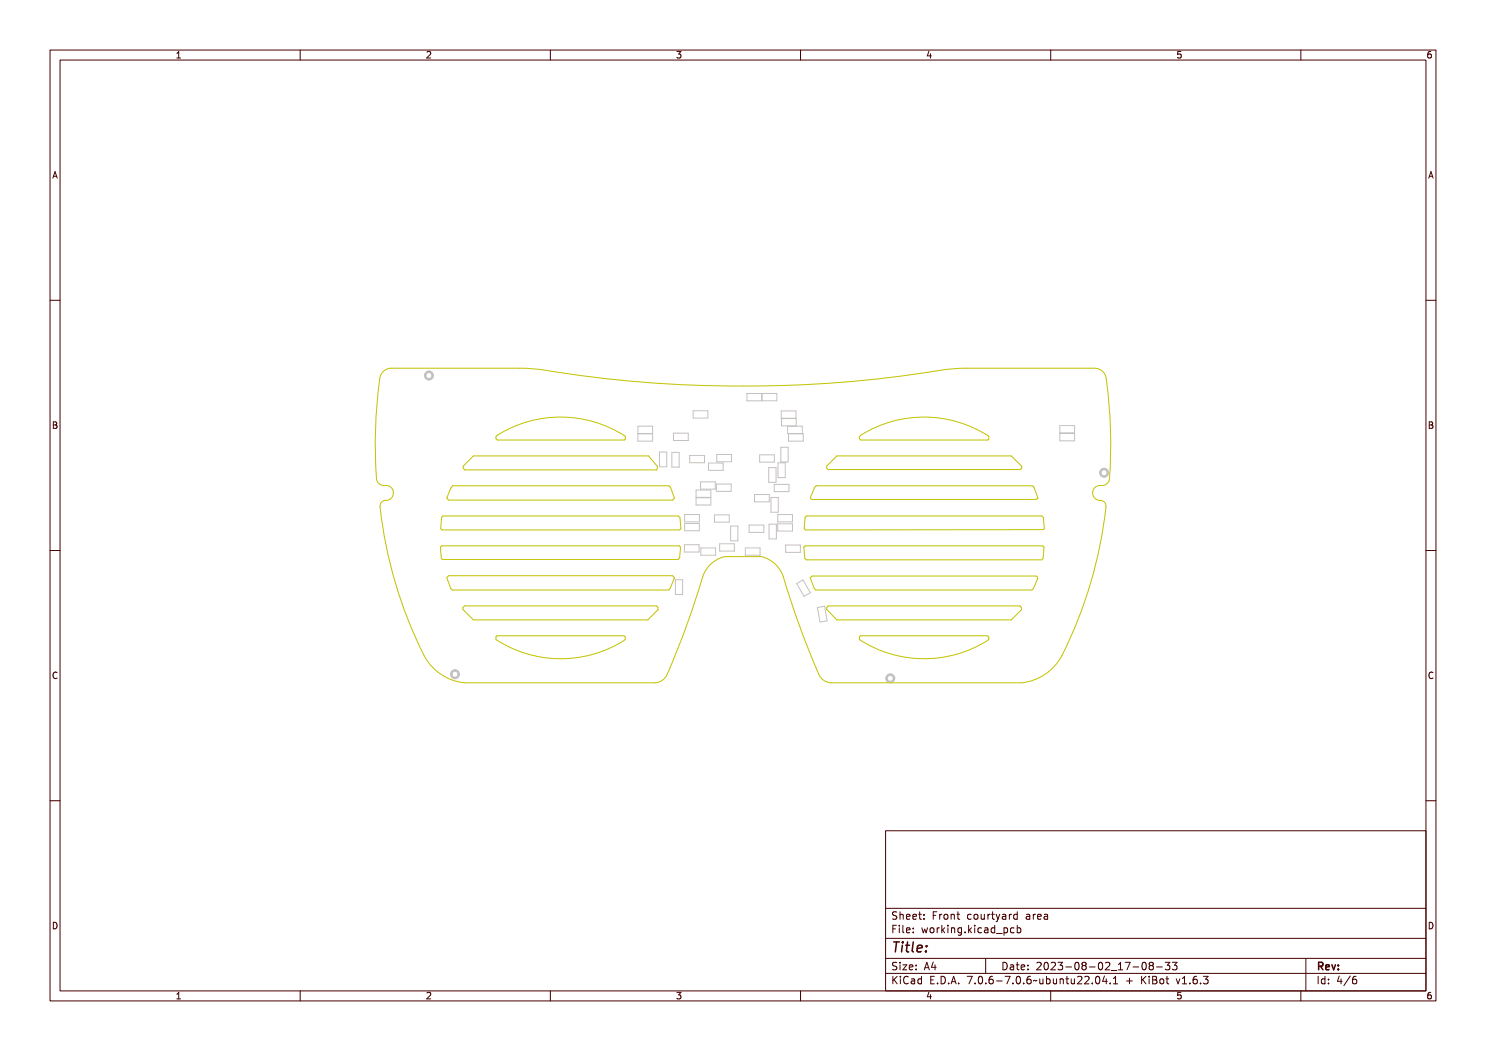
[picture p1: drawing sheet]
<svg xmlns="http://www.w3.org/2000/svg" width="297mm" height="210mm" viewBox="0 0 297 210" stroke-linecap="round" stroke-linejoin="round" font-family="sans-serif">
<g fill="none" stroke="#c2c2c2" stroke-width=".2">
<path d="M149.3 78.6h2.9v1.5h-2.9zM152.3 78.6h3v1.5h-3zM127.5 85.2h2.9v1.4h-2.9zM127.5 86.7h2.9v1.4h-2.9zM131.8 90.3h1.5v3h-1.5zM134.3 90.4h1.4v2.9h-1.4zM134.6 86.6h3v1.4h-3zM137.9 91h2.9v1.5h-2.9zM138.5 82.1h3v1.4h-3zM139.1 97.9h3v1.5h-3zM139.1 99.5h3v1.4h-3zM140 96.3h3v1.4h-3z"/>
<path d="M141.6 92.5h2.9v1.5h-2.9zM143.2 96.7h2.9v1.5h-2.9zM143.2 90.8h3v1.5h-3zM150.8 98.8h3v1.5h-3zM151.8 90.9h3v1.4h-3zM153.6 93.4h1.5v3h-1.5zM154.1 99.4h1.4v3h-1.4zM154.7 96.8h3v1.4h-3zM155.5 92.5h1.4v2.9h-1.4zM156.1 89.4h1.4v2.9h-1.4zM156.1 82.1h3v1.5h-3zM156.2 83.6h2.9v1.5h-2.9z"/>
<path d="M157.4 85.2h3v1.4h-3zM157.6 86.7h2.9v1.4h-2.9zM211.8 86.6h3v1.5h-3zM211.8 85h3v1.5h-3zM135 115.9h1.4v2.9h-1.4zM136.8 108.8h2.9v1.5h-2.9zM136.8 104.6h3v1.5h-3zM136.8 102.8h3v1.5h-3zM140.1 109.5h2.9v1.4h-2.9zM142.8 102.9h3v1.4h-3zM143.8 108.7h3v1.4h-3zM146 105.1h1.5v3h-1.5z"/>
<path d="M149 109.5h2.9v1.4h-2.9zM149.7 104.9h3v1.5h-3zM153.7 104.7h1.5v3h-1.5zM155.4 102.8h3v1.5h-3zM155.4 104.7h3v1.4h-3zM157 108.9h3v1.5h-3zM159.2 116.6l1.3-.7 1.5 2.5-1.3 .8zM163.4 121.4l1.4-.3 .5 2.9-1.4 .3z"/>
</g>
<g fill="none" stroke="#c2c2c2" stroke-width=".5">
<circle cx="85.7" cy="75" r=".75"/>
<circle cx="220.7" cy="94.5" r=".75"/>
<circle cx="90.9" cy="134.7" r=".75"/>
<circle cx="177.9" cy="135.5" r=".75"/>
</g>
<g fill="none" stroke="#c2c200" stroke-width=".2">
<path d="M76.5 74.4a2.35 2.35 0 0 1 1.9-.8h25.4a48.7 48.7 0 0 1 9.5 1.1 252.1 252.1 0 0 0 76.8-1l3.1-.1h25.4a2.35 2.35 0 0 1 2.5 2.2 89.7 89.7 0 0 1 .5 20.3 1.57 1.57 0 0 1-1.8 .9 1.5 1.5 0 0 0-1.4 1.6 1.5 1.5 0 0 0 1.6 1.4 1.15 1.15 0 0 1 1 1.3 85.8 85.8 0 0 1-9.3 30.6 10.4 10.4 0 0 1-7.5 4.5h-38a2.74 2.74 0 0 1-2.6-1.7l-3.3-8.3-2.9-8.4a13.7 13.7 0 0 0-1.5-4.2 6.1 6.1 0 0 0-3.7-2.6h-7.4a6.4 6.4 0 0 0-4.8 5.4l-2.3 7.1-3.2 8.3a11.2 11.2 0 0 1-1.7 3.6 2.74 2.74 0 0 1-2 .8h-38a10.6 10.6 0 0 1-8.8-7 86 86 0 0 1-8-28.5 1.45 1.45 0 0 1 1.6-1 1.53 1.53 0 0 0 1-1.9 1.53 1.53 0 0 0-1.9-1 1.44 1.44 0 0 1-1.4-1.3 93.9 93.9 0 0 1 .7-20.4zM90.5 97.1h43.2l.3 .2 .8 2.2-.4 .4h-44.7l-.3-.3v-.2l.8-2zM92.6 93.1l2-2h35l1.8 2.1v.4l-.1 .3h-38.4l-.3-.3zM99.4 87a23.8 23.8 0 0 1 25.6 .2v.5l-.2 .2h-25.4l-.3-.2v-.5zM163.1 97.1h43.2l.3 .2 .9 2.2-.4 .3h-44.8l-.3-.2v-.2l.8-2zM167.3 91.1h34.8l2.1 2.1v.4l-.3 .2h-38.3l-.4-.2v-.5zM172 87a23.8 23.8 0 0 1 25.6 .2v.5l-.2 .2h-25.4l-.2-.2v-.5zM88 109.3l.3-.2h47.5l.2 .2-.2 2.2-.3 .3h-47l-.3-.3zM88.3 103.4l.2-.3h47.1l.3 .3 .2 2.2-.3 .3h-47.5l-.2-.3zM89.3 115.4l.4-.4h44.7l.4 .4v.2l-.9 2-.3 .3h-43.2l-.3-.3zM160.9 109.1h47.5l.3 .2-.2 2.3-.3 .3h-47l-.3-.4-.2-2.2zM160.9 103.4l.3-.3h47l.3 .3 .2 2.2-.2 .2-47.5 .1-.3-.3z"/>
<path d="M161.9 115.4l.4-.3h44.8l.3 .3v.2l-.8 2-.3 .3h-43.2l-.3-.3zM92.5 121.4l.3-.3h38.4l.3 .3v.4l-2 2.1h-34.9l-2.1-2.1zM99.1 127.2l.2-.2h25.4l.3 .3v.4a23.6 23.6 0 0 1-25.9 .1zM165.6 121.1h38.2l.4 .3v.4l-2.1 2.1h-34.8l-2.1-2.1v-.4zM171.8 127.2l.2-.2h25.4l.2 .3v.4a23.6 23.6 0 0 1-25.8 .1z"/>
</g>
<g fill="none" stroke="#480000" stroke-width=".2">
<path d="M10 10h277v190h-277zM12 12h273v186h-273zM60 10v2M110 10v2M160 10v2M210 10v2M260 10v2M10 60h2M285 60h2M10 110h2M285 110h2M10 160h2"/>
<path d="M285 160h2M177 166h108v32h-108zM60 198v2M110 198v2M160 198v2M177 181.5h108M177 187.5h108M177 191.5h108M177 194.5h108M178.1 195.2h.2v.6l.6-.6h.3l-.6 .6 .6 .8h-.2l-.5-.7-.2 .2v.5h-.2zM178.2 185h.9v.2h-.7v.4h.6v.2h-.6v.7h-.2zM178.3 182.4l.5-.1h.2v.2a.31 .31 0 0 0-.5-.1 .31 .31 0 0 0 0 .5 .5 .5 0 0 1 .6 .6 .5 .5 0 0 1-.8 .2l-.1-.2a.34 .34 0 0 0 .4 .1 .34 .34 0 0 0 .1-.5 .47 .47 0 0 1-.5-.2 .47 .47 0 0 1 .1-.5z"/>
<path d="M178.3 192.5l.5-.1h.2v.2a.31 .31 0 0 0-.5-.1 .31 .31 0 0 0 0 .5 .5 .5 0 0 1 .6 .6 .5 .5 0 0 1-.8 .2l-.1-.2a.34 .34 0 0 0 .4 .1 .34 .34 0 0 0 .1-.5 .47 .47 0 0 1-.5-.2 .47 .47 0 0 1 .1-.5zM179.4 182.2h.2v.6a.35 .35 0 0 1 .4-.1 .35 .35 0 0 1 .2 .4v.6h-.2v-.8h-.4v.8h-.2zM179.5 185.4h.4v.9h.4v.2h-.9v-.2h.3v-.8h-.2zM179.5 192.8h.4v.9h.4v.1h-.9v-.1h.3v-.8h-.2zM179.5 195.6h.4v.9h.4v.1h-.9v-.1h.3v-.8h-.2zM179.7 184.9h.2v.3h-.2zM179.7 192.3h.2v.3h-.2zM179.7 195.1h.2v.3h-.2zM180.6 184.9h.4v1.3l.4 .1v.2l-.5-.2v-1.2h-.3zM180.6 192.8h.8l-.6 .9h.6v.1h-.8l.6-.9h-.6zM180.7 182.8l.1-.1a.49 .49 0 0 1 .5 0 .49 .49 0 0 1 .2 .5h-.8a.42 .42 0 0 0 .3 .4 .42 .42 0 0 0 .4-.1 .47 .47 0 0 1-.4 .3 .47 .47 0 0 1-.4-.3zM180.7 195.4a.4 .4 0 0 1 .4-.3 .4 .4 0 0 1 .4 .3 .56 .56 0 0 0-.8 .4 .56 .56 0 0 0 .5 .7l.3-.1a.43 .43 0 0 1-.5 .3 .43 .43 0 0 1-.4-.4v-.6z"/>
<path d="M180.8 182.9l.4-.1 .1 .3h-.6zM181.8 195.6l.3-.1a.43 .43 0 0 1 .5 .5v.6h-.1v-.1a.38 .38 0 0 1-.5 .2 .38 .38 0 0 1-.2-.5 .38 .38 0 0 1 .4-.2h.3a.35 .35 0 0 0-.3-.4 .35 .35 0 0 0-.4 .2zM181.9 182.8l.1-.1a.49 .49 0 0 1 .5 0 .49 .49 0 0 1 .2 .5h-.8a.42 .42 0 0 0 .3 .4 .42 .42 0 0 0 .5-.1 .47 .47 0 0 1-.5 .3 .47 .47 0 0 1-.4-.3zM181.9 185.5l.1-.1a.49 .49 0 0 1 .5 0 .49 .49 0 0 1 .2 .5h-.8a.42 .42 0 0 0 .3 .4 .42 .42 0 0 0 .5-.1 .47 .47 0 0 1-.5 .3 .47 .47 0 0 1-.4-.3zM181.9 192.9l.1-.1a.49 .49 0 0 1 .5 0 .49 .49 0 0 1 .2 .5h-.8a.42 .42 0 0 0 .3 .4 .42 .42 0 0 0 .5-.1 .47 .47 0 0 1-.5 .3 .47 .47 0 0 1-.4-.3zM182 196.2l.5-.1a.31 .31 0 0 1-.2 .4 .31 .31 0 0 1-.4-.1zM182 182.9l.4-.1 .1 .3h-.6zM182 185.6l.4-.1 .1 .3h-.6zM182 193l.4-.1 .1 .3h-.6zM183 195.7l.4-.2 .2 .2v-.6h.2v1.5h-.2v-.1a.42 .42 0 0 1-.5 .1 .42 .42 0 0 1-.2-.5zM183.2 195.8l.1-.1a.4 .4 0 0 1 .3 .4 .4 .4 0 0 1-.3 .4l-.2-.2zM183.2 182.3h.2v.4h.4v.1h-.4v.7l.4 .1v.1h-.4l-.1-.1-.1-.8h-.3v-.1h.3z"/>
<path d="M183.3 185.4h.2v.3h-.2zM183.3 186.2h.2v.3h-.2zM183.3 192.8h.2v.3h-.2zM183.3 193.6h.2v.2h-.2zM184.5 182.7h.2v.3h-.2zM184.5 183.5h.2v.2h-.2zM185.2 185.4h.2l.2 .8 .1-.5h.2l.2 .5 .1-.8h.2l-.2 1.1h-.2l-.2-.7-.2 .7h-.1zM185.4 195.2h.9v.2h-.7v.4h.6v.2h-.6v.5h.7v.1h-.9zM185.7 192.4h.2l.5 1.4h-.2l-.1-.3h-.5l-.1 .3h-.2zM185.8 192.6l.2 .7h-.4zM186.6 182.3h.9v.2h-.7v.4h.6v.2h-.6v.6h-.2zM186.8 185.6l.1-.1a.39 .39 0 0 1 .4 .4 .39 .39 0 0 1-.4 .4l-.1-.2z"/>
<path d="M186.9 196.4h.2v.2h-.2zM187.1 192.4h.2v.9h.2v.2h-.2v.3h-.2v-.3h-.6zM187.1 192.6v.7h-.4zM187.8 195.2a.76 .76 0 0 1 .9 .7 .76 .76 0 0 1-.9 .7zM188 195.4a.57 .57 0 0 1 .5 .5 .57 .57 0 0 1-.5 .6zM188 182.7h.2v.2v-.1a.29 .29 0 0 1 .3-.2 .29 .29 0 0 1 .3 .3 .37 .37 0 0 0-.5-.1 .37 .37 0 0 0-.1 .4v.5h-.2zM188 185.4h.2v.2v-.1a.29 .29 0 0 1 .3-.2 .29 .29 0 0 1 .3 .3 .37 .37 0 0 0-.5-.1 .37 .37 0 0 0-.1 .4v.6h-.2zM189.1 184.9h.1v.9l.5-.4h.2l-.4 .4 .5 .7h-.2l-.4-.6-.2 .1v.5h-.1zM189.2 182.9l.1-.1a.39 .39 0 0 1 .4 .4 .39 .39 0 0 1-.4 .4l-.1-.2zM189.3 196.4h.3v.2h-.3zM190.2 182.7h.2v.1a.35 .35 0 0 1 .4-.1 .35 .35 0 0 1 .3 .4v.6h-.2l-.1-.8h-.3l-.1 .8h-.2zM190.3 185.4h.4v.9h.4v.2h-.9v-.2h.4v-.8h-.3z"/>
<path d="M190.5 195.2h.3l.4 1.4h-.2l-.1-.3h-.5l-.1 .3h-.2zM190.6 184.9h.1v.3h-.1zM190.6 195.4l.2 .7h-.4zM191.4 185.4h.2v.1a.35 .35 0 0 1 .4-.1 .35 .35 0 0 1 .3 .4v.7h-.2l-.1-.9h-.3l-.1 .9h-.2zM191.7 182.3h.1v.4h.4v.1h-.4v.7l.4 .1v.1h-.4l-.1-.1v-.8h-.3v-.1h.3zM191.7 196.4h.3v.2h-.3zM192.7 185.5l.3-.2 .3 .2v-.1h.2v1a.53 .53 0 0 1-.8 .4v-.2a.36 .36 0 0 0 .4 .1 .36 .36 0 0 0 .2-.4l-.1 .1a.53 .53 0 0 1-.7-.3 .53 .53 0 0 1 .2-.6zM192.8 185.6l.1-.1a.39 .39 0 0 1 .4 .4 .39 .39 0 0 1-.4 .4l-.1-.2zM193.8 195.2h.9l-.5 1.4h-.2l.5-1.2h-.7zM194 182.8a.39 .39 0 0 1 .4-.2 .39 .39 0 0 1 .3 .3 .4 .4 0 0 0-.6 0 .4 .4 0 0 0 0 .6 .4 .4 0 0 0 .6 0 .45 .45 0 0 1-.6 .3 .45 .45 0 0 1-.3-.6zM194.1 186.2h.3v.3h-.3zM195.1 184.9h.2v.9l.4-.4h.3l-.5 .4 .5 .7h-.2l-.4-.6-.1 .1v.5h-.2z"/>
<path d="M195.2 182.9l.1-.1a.39 .39 0 0 1 .4 .4 .39 .39 0 0 1-.4 .4l-.1-.2zM195.3 196.4h.3v.2h-.3zM196.2 182.7h.2v.8l.2 .1 .3-.2v-.7h.2v1h-.2v-.1a.35 .35 0 0 1-.4 .2 .35 .35 0 0 1-.3-.5zM196.3 185.4h.5v.9h.3v.2h-.9v-.2h.4v-.8h-.3zM196.3 195.4a.57 .57 0 0 1 .7 0 .57 .57 0 0 1 .1 .8 .5 .5 0 0 1-.6 .5 .5 .5 0 0 1-.3-.8zM196.5 195.4a.61 .61 0 0 1 .4 1l-.1 .1a.61 .61 0 0 1-.4-1zM196.6 184.9h.2v.3h-.2zM197 191.5v3M197.6 185.5a.39 .39 0 0 1 .4-.2 .39 .39 0 0 1 .3 .3 .4 .4 0 0 0-.6 0 .4 .4 0 0 0 0 .6 .4 .4 0 0 0 .6 0 .45 .45 0 0 1-.6 .3 .45 .45 0 0 1-.3-.6zM197.6 182.7h.2v.2v-.1a.29 .29 0 0 1 .4-.2 .29 .29 0 0 1 .2 .3 .37 .37 0 0 0-.4-.1 .37 .37 0 0 0-.2 .4v.5h-.2zM197.7 196.4h.3v.2h-.3zM198.7 185.4l.2-.1a.43 .43 0 0 1 .6 .5v.7h-.2v-.2a.38 .38 0 0 1-.5 .2 .38 .38 0 0 1-.2-.5 .38 .38 0 0 1 .5-.2h.2a.35 .35 0 0 0-.3-.4 .35 .35 0 0 0-.3 .2z"/>
<path d="M198.7 195.4a.38 .38 0 0 1 .4-.3 .38 .38 0 0 1 .3 .3 .43 .43 0 0 0-.5 0 .43 .43 0 0 0-.1 .5 .46 .46 0 0 1 .7 .1 .46 .46 0 0 1-.2 .6 .46 .46 0 0 1-.7-.2zM198.8 186l.5-.1a.31 .31 0 0 1-.1 .4 .31 .31 0 0 1-.4-.1zM198.9 182.3h.2v.4h.4v.1h-.4v.7l.4 .1v.1h-.4l-.2-.1v-.8h-.3v-.1h.3zM199.8 182.7h.1l.4 .8 .3-.8h.2l-.3 .7a.68 .68 0 0 1-.7 .8l.4-.5zM199.9 185.5l.3-.2 .3 .2v-.6h.2v1.6h-.2v-.2a.42 .42 0 0 1-.5 .1 .42 .42 0 0 1-.2-.5zM200 196h.5v.2h-.5zM200 185.6l.1-.1a.39 .39 0 0 1 .4 .4 .39 .39 0 0 1-.4 .4l-.1-.2zM200.1 192.4a.76 .76 0 0 1 1 .7 .76 .76 0 0 1-1 .7zM200.3 192.6a.57 .57 0 0 1 .6 .5 .57 .57 0 0 1-.6 .6zM200.9 186.8l1.2 .1zM201 195.2h.9l-.5 1.4h-.2l.5-1.2h-.7zM201.1 182.7l.2-.1a.43 .43 0 0 1 .6 .5v.6h-.2v-.1a.38 .38 0 0 1-.5 .2 .38 .38 0 0 1-.2-.5 .38 .38 0 0 1 .5-.2h.2a.35 .35 0 0 0-.2-.4 .35 .35 0 0 0-.4 .2z"/>
<path d="M201.2 183.3l.5-.1a.31 .31 0 0 1-.1 .4 .31 .31 0 0 1-.4-.1zM201.4 192.8l.3-.1a.43 .43 0 0 1 .5 .5v.6h-.1v-.1a.38 .38 0 0 1-.5 .2 .38 .38 0 0 1-.2-.5 .38 .38 0 0 1 .4-.2h.3a.35 .35 0 0 0-.3-.4 .35 .35 0 0 0-.4 .2zM201.6 193.4l.5-.1a.31 .31 0 0 1-.2 .4 .31 .31 0 0 1-.4-.1zM202.2 185.4h.2v.1a.53 .53 0 0 1 .8 .3 .53 .53 0 0 1-.6 .7l-.2-.2v.6h-.2zM202.4 182.7h.2v.2l.1-.1a.29 .29 0 0 1 .3-.2 .29 .29 0 0 1 .2 .3 .37 .37 0 0 0-.4-.1 .37 .37 0 0 0-.2 .4v.5h-.2zM202.5 185.6l.1-.1a.4 .4 0 0 1 .4 .4 .4 .4 0 0 1-.4 .4l-.2-.2zM202.5 196.4h.3v.2h-.3zM202.8 192.4h.2v.4h.4v.1h-.4v.7l.4 .1v.1h-.4l-.2-.1v-.8h-.3v-.1h.3zM203.5 182.8l.3-.2 .3 .2v-.6h.2v1.5h-.2v-.1a.42 .42 0 0 1-.5 .1 .42 .42 0 0 1-.2-.5zM203.5 195.4a.57 .57 0 0 1 .8 0 .57 .57 0 0 1 0 .8 .5 .5 0 0 1-.6 .5 .5 .5 0 0 1-.3-.8zM203.6 185.5a.39 .39 0 0 1 .4-.2 .39 .39 0 0 1 .3 .3 .4 .4 0 0 0-.5 0 .4 .4 0 0 0 0 .6 .4 .4 0 0 0 .5 0 .45 .45 0 0 1-.6 .3 .45 .45 0 0 1-.2-.6zM203.6 182.9l.1-.1a.4 .4 0 0 1 .4 .4 .4 .4 0 0 1-.4 .4l-.1-.2z"/>
<path d="M203.7 195.4a.61 .61 0 0 1 .4 1l-.1 .1a.61 .61 0 0 1-.3-1zM203.9 192.9l.1-.1a.49 .49 0 0 1 .5 0 .49 .49 0 0 1 .2 .5h-.8a.42 .42 0 0 0 .3 .4 .42 .42 0 0 0 .5-.1 .47 .47 0 0 1-.5 .3 .47 .47 0 0 1-.4-.3zM204 193l.4-.1 .1 .3h-.6zM204.7 184.9h.1v.6a.53 .53 0 0 1 .8 .3 .53 .53 0 0 1-.6 .7l-.2-.2v.2h-.1zM204.9 185.6l.1-.1a.39 .39 0 0 1 .4 .4 .39 .39 0 0 1-.4 .4l-.1-.2zM204.9 196.4h.3v.2h-.3zM205.3 192.8h.2v.3h-.2zM205.3 193.6h.2v.2h-.2zM205.9 182.7l.3-.1a.43 .43 0 0 1 .5 .5v.6h-.2v-.1a.38 .38 0 0 1-.5 .2 .38 .38 0 0 1-.2-.5 .38 .38 0 0 1 .5-.2h.2a.35 .35 0 0 0-.2-.4 .35 .35 0 0 0-.4 .2zM205.9 195.4a.38 .38 0 0 1 .4-.3 .38 .38 0 0 1 .3 .3 .43 .43 0 0 0-.5 0 .43 .43 0 0 0-.1 .5 .46 .46 0 0 1 .7 .1 .46 .46 0 0 1-.2 .6 .46 .46 0 0 1-.6-.2zM206.1 183.3l.4-.1a.31 .31 0 0 1-.1 .4 .31 .31 0 0 1-.4-.1zM207 196l1-.1a.49 .49 0 0 1-.8 .1l-.2 .2z"/>
<path d="M207.2 182.7h.2v.2l.1-.1a.29 .29 0 0 1 .3-.2 .29 .29 0 0 1 .2 .3 .37 .37 0 0 0-.4-.1 .37 .37 0 0 0-.2 .4v.5h-.2zM207.4 192.5a.53 .53 0 0 1 .8 .1 .53 .53 0 0 1-.3 .7l-.3 .4h.7v.1h-.9l.3-.5a.4 .4 0 0 0 .3-.4 .4 .4 0 0 0-.3-.4l-.3 .2zM208.3 195.6h.1l.1 .8 .2 .1 .2-.2v-.7h.2v1h-.2v-.1a.35 .35 0 0 1-.4 .2 .35 .35 0 0 1-.2-.5zM208.3 182.8l.2-.1a.49 .49 0 0 1 .5 0 .49 .49 0 0 1 .2 .5h-.8a.42 .42 0 0 0 .3 .4 .42 .42 0 0 0 .4-.1 .47 .47 0 0 1-.4 .3 .47 .47 0 0 1-.4-.3zM208.5 182.9l.3-.1 .2 .3h-.6zM208.7 192.6a.57 .57 0 0 1 .7 0 .57 .57 0 0 1 .1 .8 .5 .5 0 0 1-.6 .5 .5 .5 0 0 1-.3-.8zM208.9 192.6a.61 .61 0 0 1 .3 1l-.1 .1a.61 .61 0 0 1-.3-1zM209.5 195.1h.2v.6a.53 .53 0 0 1 .7 .3 .53 .53 0 0 1-.6 .7l-.1-.2v.1h-.2zM209.5 182.7l.3-.1a.43 .43 0 0 1 .5 .5v.6h-.2v-.1a.38 .38 0 0 1-.5 .2 .38 .38 0 0 1-.2-.5 .38 .38 0 0 1 .5-.2h.2a.35 .35 0 0 0-.2-.4 .35 .35 0 0 0-.4 .2zM209.7 183.3l.4-.1a.31 .31 0 0 1-.1 .4 .31 .31 0 0 1-.4-.1zM209.7 195.8l.1-.1a.4 .4 0 0 1 .4 .4 .4 .4 0 0 1-.4 .4l-.1-.2zM209.8 192.5a.53 .53 0 0 1 .8 .1 .53 .53 0 0 1-.3 .7l-.3 .4h.7v.1h-.9l.3-.5a.4 .4 0 0 0 .3-.4 .4 .4 0 0 0-.3-.4l-.3 .2z"/>
<path d="M210 198v2M210.7 195.6h.2v.8l.2 .1 .2-.2v-.7h.2v1h-.2v-.1a.35 .35 0 0 1-.4 .2 .35 .35 0 0 1-.2-.5zM211 192.4a.46 .46 0 0 1 .6 0 .46 .46 0 0 1 .1 .6l-.1 .1a.47 .47 0 0 1 .2 .7 .47 .47 0 0 1-.7 0l-.1-.2a.35 .35 0 0 0 .5 .1 .35 .35 0 0 0 0-.5h-.3v-.2a.29 .29 0 0 0 .4-.1 .29 .29 0 0 0-.1-.4 .29 .29 0 0 0-.4 .1h-.1zM211.9 195.6h.2v.1a.35 .35 0 0 1 .4-.1 .35 .35 0 0 1 .2 .4v.6h-.2v-.8h-.4v.8h-.2zM212.4 193.2h.5v.2h-.5zM213.3 195.2h.2v.4h.4v.1h-.4v.7l.4 .1v.1h-.4l-.2-.1v-.8h-.3v-.1h.3zM213.5 192.6a.57 .57 0 0 1 .7 0 .57 .57 0 0 1 .1 .8 .5 .5 0 0 1-.6 .5 .5 .5 0 0 1-.3-.8zM213.7 192.6a.61 .61 0 0 1 .3 1v.1a.61 .61 0 0 1-.4-1zM214.3 195.6h.2v.8l.2 .1 .2-.2v-.7h.2v1h-.2v-.1a.35 .35 0 0 1-.4 .2 .35 .35 0 0 1-.2-.5zM214.7 192.5a.41 .41 0 0 1 .7-.1 .41 .41 0 0 1-.2 .7 .42 .42 0 0 1 .2 .6 .42 .42 0 0 1-.7 0 .42 .42 0 0 1 .2-.6l-.3-.2zM215.5 195.3a.53 .53 0 0 1 .8 .1 .53 .53 0 0 1-.3 .7l-.3 .4h.6v.1h-.9l.4-.5a.4 .4 0 0 0 .3-.4 .4 .4 0 0 0-.3-.4l-.3 .2zM216 193.2h.5v.2h-.5z"/>
<path d="M216.7 195.3a.53 .53 0 0 1 .8 .1 .53 .53 0 0 1-.3 .7l-.3 .4h.6v.1h-.9l.4-.5a.4 .4 0 0 0 .3-.4 .4 .4 0 0 0-.3-.4l-.3 .2zM217.1 192.6a.57 .57 0 0 1 .7 0 .57 .57 0 0 1 .1 .8 .5 .5 0 0 1-.6 .5 .5 .5 0 0 1-.3-.8zM217.3 192.6a.61 .61 0 0 1 .3 1v.1a.61 .61 0 0 1-.4-1zM218.2 196.4h.2v.2h-.2zM218.2 192.5a.53 .53 0 0 1 .8 .1 .53 .53 0 0 1-.3 .7l-.3 .4h.7v.1h-.9l.3-.5a.4 .4 0 0 0 .4-.4 .4 .4 0 0 0-.4-.4l-.3 .2zM219.2 195.4a.57 .57 0 0 1 .7 0 .57 .57 0 0 1 .1 .8 .5 .5 0 0 1-.7 .5 .5 .5 0 0 1-.3-.8zM219.2 194.2l1.3 .1zM219.4 195.4a.61 .61 0 0 1 .3 1l-.1 .1a.61 .61 0 0 1-.3-1zM220.7 192.5l.5-.1v1.3h.3v.1h-.8v-.1h.3v-1.1h-.3zM220.8 195.2h.2v.9h.2v.2h-.2v.3h-.2v-.3h-.6zM220.8 195.4v.7h-.4zM221.8 196.4h.2v.2h-.2z"/>
<path d="M221.8 192.4h.9l-.5 1.4h-.2l.5-1.2h-.7zM222.8 195.3l.5-.1v1.3h.3v.1h-.8v-.1h.3v-1.1h-.3zM223.2 193.2h.5v.2h-.5zM224.3 192.6a.57 .57 0 0 1 .8 0 .57 .57 0 0 1 0 .8 .5 .5 0 0 1-.6 .5 .5 .5 0 0 1-.3-.8zM224.5 192.6a.61 .61 0 0 1 .4 1l-.1 .1a.61 .61 0 0 1-.3-1zM225.4 195.5h.2v.4h.4v.2h-.4v.4h-.2v-.4h-.4v-.2h.4zM225.5 192.5a.41 .41 0 0 1 .7-.1 .41 .41 0 0 1-.2 .7 .42 .42 0 0 1 .2 .6 .42 .42 0 0 1-.7 0 .42 .42 0 0 1 .2-.6l-.3-.2zM226.8 193.2h.5v.2h-.5zM227.5 195.2h.2v.6l.6-.6h.2l-.6 .6 .6 .8h-.2l-.5-.7-.1 .2v.5h-.2zM227.8 192.4a.46 .46 0 0 1 .7 0 .46 .46 0 0 1 0 .6l-.1 .1a.47 .47 0 0 1 .2 .7 .47 .47 0 0 1-.7 0l-.1-.2a.35 .35 0 0 0 .5 .1 .35 .35 0 0 0 0-.5h-.2v-.2a.29 .29 0 0 0 .4-.1 .29 .29 0 0 0-.2-.4 .29 .29 0 0 0-.4 .1h-.1zM228.8 195.6h.4v.9h.4v.1h-.9v-.1h.4v-.8h-.3zM229.1 192.4a.46 .46 0 0 1 .6 0 .46 .46 0 0 1 0 .6l-.1 .1a.47 .47 0 0 1 .2 .7 .47 .47 0 0 1-.7 0l-.1-.2a.35 .35 0 0 0 .5 .1 .35 .35 0 0 0 0-.5h-.2v-.2a.29 .29 0 0 0 .4-.1 .29 .29 0 0 0-.2-.4 .29 .29 0 0 0-.3 .1h-.1z"/>
<path d="M229.1 195.1h.1v.3h-.1zM229.9 195.2h.4a.35 .35 0 0 1 .5 .2 .35 .35 0 0 1-.3 .5 .41 .41 0 0 1 .3 .5 .41 .41 0 0 1-.5 .2h-.4zM230.1 196h.2a.27 .27 0 0 1 .3 .2 .27 .27 0 0 1-.3 .3h-.2zM230.1 195.4h.2a.23 .23 0 0 1 .3 .2 .23 .23 0 0 1-.3 .2h-.2zM231.2 193.2h1.1M231.3 195.8l.1-.1a.39 .39 0 0 1 .4 .4 .39 .39 0 0 1-.4 .4l-.1-.2zM232.6 195.2h.1v.4h.4v.1h-.4l.1 .7 .3 .1v.1h-.3l-.2-.1v-.8h-.3v-.1h.3zM232.9 192.3h.9l-.5 .6 .4 .1v.6l-.2 .2-.6-.2M234.3 192.3h.9l-.5 .6 .5 .1v.6l-.2 .2-.7-.2M234.6 195.6h.2l.3 .9 .4-.9h.2l-.4 1h-.3zM236 195.3l.5-.1v1.3h.3v.1h-.8v-.1h.3v-1.1h-.3zM237.4 196.4h.3v.2h-.3z"/>
<path d="M238.4 195.4a.38 .38 0 0 1 .4-.3 .38 .38 0 0 1 .3 .3 .43 .43 0 0 0-.5 0 .43 .43 0 0 0-.1 .5 .46 .46 0 0 1 .7 .1 .46 .46 0 0 1-.2 .6 .46 .46 0 0 1-.7-.2zM239.8 196.4h.3v.2h-.3zM240.7 195.2a.46 .46 0 0 1 .6 0 .46 .46 0 0 1 .1 .6l-.1 .1a.47 .47 0 0 1 .2 .7 .47 .47 0 0 1-.7 0l-.1-.2a.35 .35 0 0 0 .5 .1 .35 .35 0 0 0 0-.5l-.3-.1v-.1a.29 .29 0 0 0 .4-.1 .29 .29 0 0 0-.1-.4 .29 .29 0 0 0-.4 .1h-.1zM260 198v2M261 191.5v6.5M263.2 195.2h.8v.2h-.3v1.1h.3v.1h-.8v-.1h.3v-1.1h-.3zM264.4 195.7l.3-.2 .3 .2v-.6h.2v1.5h-.2v-.1a.42 .42 0 0 1-.5 .1 .42 .42 0 0 1-.2-.5zM264.6 195.8l.1-.1a.4 .4 0 0 1 .3 .4 .4 .4 0 0 1-.3 .4l-.2-.2zM265.9 195.6h.2v.3h-.2zM265.9 196.4h.2v.2h-.2zM268.5 195.2h.2v.9h.2v.2h-.2v.3h-.2v-.3h-.6zM268.5 195.4v.7h-.4z"/>
<path d="M269.9 195.2h.2l-.8 1.6h-.2zM270.5 195.4a.38 .38 0 0 1 .4-.3 .38 .38 0 0 1 .3 .3 .43 .43 0 0 0-.5 0 .43 .43 0 0 0-.2 .5 .46 .46 0 0 1 .7 .1 .46 .46 0 0 1-.2 .6 .46 .46 0 0 1-.6-.2z"/>
<circle cx="187" cy="185.9" r=".53"/>
<circle cx="189.4" cy="183.2" r=".53"/>
<circle cx="195.4" cy="183.2" r=".53"/>
<circle cx="196.7" cy="195.9" r=".13"/>
<circle cx="199.1" cy="196.2" r=".32"/>
<circle cx="203.9" cy="195.9" r=".13"/>
<circle cx="206.3" cy="196.2" r=".32"/>
<circle cx="209" cy="193.1" r=".13"/>
<circle cx="213.8" cy="193.1" r=".13"/>
<circle cx="215" cy="193.4" r=".29"/>
<circle cx="215" cy="192.8" r=".25"/>
<circle cx="217.4" cy="193.1" r=".13"/>
<circle cx="219.5" cy="195.9" r=".13"/>
<circle cx="224.7" cy="193.1" r=".13"/>
<circle cx="225.9" cy="193.4" r=".29"/>
<circle cx="225.9" cy="192.8" r=".25"/>
<circle cx="231.5" cy="196.1" r=".53"/>
<circle cx="238.8" cy="196.2" r=".32"/>
<circle cx="270.9" cy="196.2" r=".32"/>
</g>
<g fill="none" stroke="#480000" stroke-width=".3">
<path d="M178.1 188.4h1.4v.2h-.6v1.7h-.2v-1.7h-.6zM179.9 188.8h.7v1.3h.4v.2h-1.2v-.2h.5v-1.1h-.4zM180.3 188.3h.3v.3h-.3zM181.8 188.4h.2v.4h.6v.2h-.6v1l.6 .1v.2a.55 .55 0 0 1-.8-.5v-.8h-.4v-.2h.4zM183 188.3h.6l.1 1.6 .1 .2h.4v.2a.54 .54 0 0 1-.8-.5v-1.4h-.4zM184.8 189a.65 .65 0 0 1 .8-.1 .65 .65 0 0 1 .3 .7h-1.1a.56 .56 0 0 0 .4 .5 .56 .56 0 0 0 .6-.1v.2a.81 .81 0 0 1-1.1-.1 .81 .81 0 0 1 .1-1.1zM185 189.1l.4-.1 .2 .4h-.8zM186.7 188.9h.3v.4h-.3zM186.7 189.9h.3v.4h-.3zM263.1 192.4a.73 .73 0 0 1 .9 .2v.3l-.3 .3 .5 .6h-.2l-.3-.4-.2-.2h-.2v.6h-.2zM263.3 192.6h.2a.26 .26 0 0 1 .3 .2 .26 .26 0 0 1-.2 .3h-.3zM264.5 192.9l.1-.1a.49 .49 0 0 1 .5 0 .49 .49 0 0 1 .2 .5h-.8a.42 .42 0 0 0 .3 .4 .42 .42 0 0 0 .4-.1 .47 .47 0 0 1-.4 .3 .47 .47 0 0 1-.4-.3z"/>
<path d="M264.6 193l.3-.1 .2 .3h-.6zM265.5 192.8h.2l.3 .9 .3-.9h.2l-.4 1h-.2zM267.1 192.8h.2v.3h-.2zM267.1 193.6h.2v.2h-.2z"/>
</g>
<text font-size="2.7" fill="#480000" x="178" y="190.3">Title:</text>
<g font-size="2" fill="#480000">
<text x="178" y="183.7">Sheet: Front courtyard area</text>
<text x="178" y="186.5">File: working.kicad_pcb</text>
<text x="178" y="193.9">Size: A4</text>
<text x="178" y="196.6">KiCad E.D.A. 7.0.6-7.0.6~ubuntu22.04.1 + KiBot v1.6.3</text>
<text x="200" y="193.9">Date: 2023-08-02_17-08-33</text>
<text x="263" y="196.6">Id: 4/6</text>
<text x="263" y="193.9">Rev:</text>
</g>
<g font-size="1.7" fill="#480000">
<text x="35" y="11.7">1</text>
<text x="85" y="11.7">2</text>
<text x="135" y="11.7">3</text>
<text x="185" y="11.7">4</text>
<text x="235" y="11.7">5</text>
<text x="285" y="11.7">6</text>
<text x="10.5" y="35.7">A</text>
<text x="285.5" y="35.7">A</text>
<text x="10.5" y="85.6">B</text>
<text x="285.5" y="85.6">B</text>
<text x="10.5" y="135.7">C</text>
<text x="285.5" y="135.7">C</text>
<text x="10.5" y="185.6">D</text>
<text x="285.5" y="185.6">D</text>
<text x="35" y="199.7">1</text>
<text x="85" y="199.7">2</text>
<text x="135" y="199.7">3</text>
<text x="185" y="199.7">4</text>
<text x="235" y="199.7">5</text>
<text x="285" y="199.7">6</text>
</g>
</svg>
